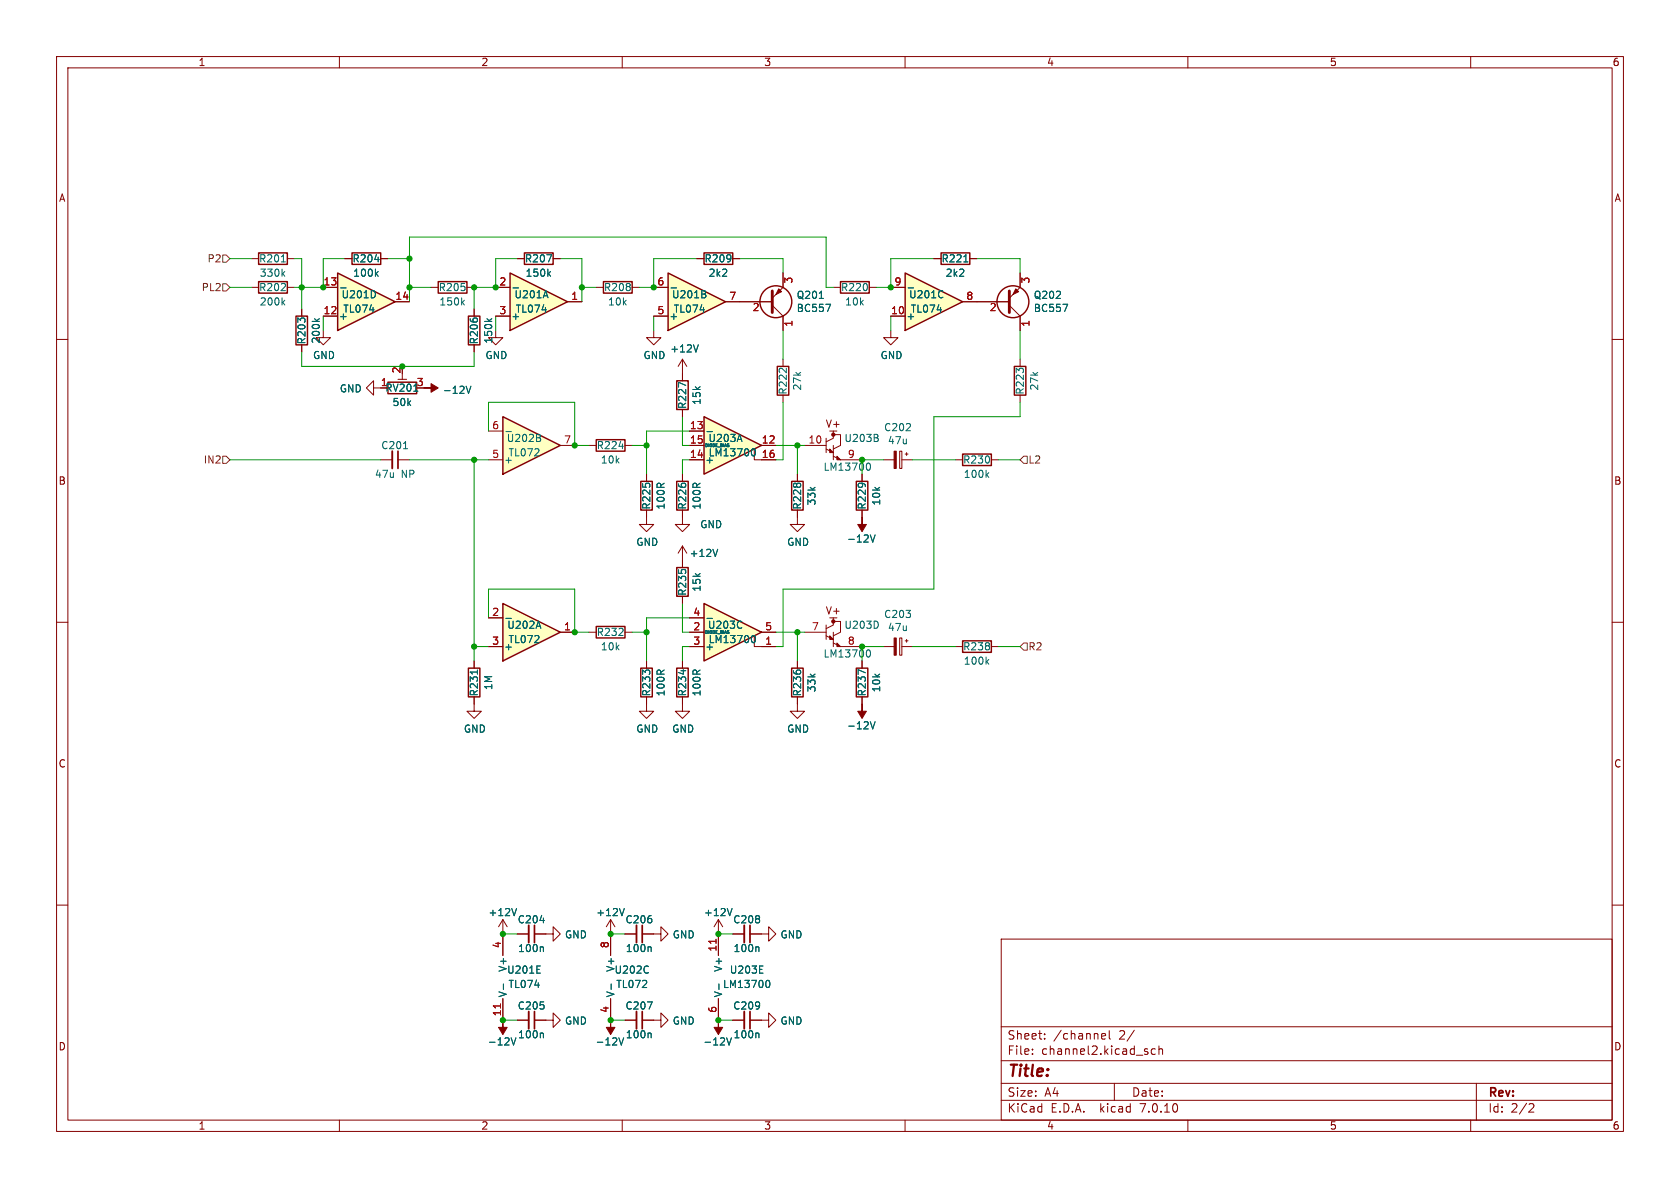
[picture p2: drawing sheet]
<svg xmlns="http://www.w3.org/2000/svg" width="297mm" height="210mm" viewBox="0 0 297 210" stroke-linecap="round" stroke-linejoin="round" font-family="sans-serif">
<g fill="none" stroke="#840000" stroke-width=".18">
<path d="M10 10h277v190h-277zM12 12h273v186h-273zM60 10v2M110 10v2M160 10v2M210 10v2M260 10v2M10 60h2M130.8 53.3h5.7M136.5 54l1.9 1.9v2.5M138.4 48.3v2.5l-1.9 1.9M147.3 50.8h1.3"/>
<path d="M153.7 50.8h1.2M157.5 58.4v1.3h1.2l-1.2 1.3-1.3-1.3h1.3M285 60h2M180.3 63.5v1.3M180.3 69.9v1.2M10 110h2M104.1 111.8h1.3M110.5 111.8h1.3M285 110h2M10 160h2M285 160h2M88.9 162.6l-.8 1.2"/>
<path d="M88.9 162.6v6.3M88.9 176.5v3.8M88.9 162.6l.8 1.2M91.4 165.1h2.1M94.5 165.1h3.3v1.3l1.3-1.3-1.3-1.3v1.3M107.9 162.6v6.3M107.9 176.5v3.8M107.9 162.6l-.7 1.2M107.9 162.6l.8 1.2M110.5 165.1h2M113.5 165.1h3.3v1.3l1.3-1.3-1.3-1.3v1.3M127 162.6v6.3"/>
<path d="M127 176.5v3.8M127 162.6l-.8 1.2M127 162.6l.8 1.2M129.5 165.1h2.1M132.6 165.1h3.3v1.3l1.3-1.3-1.3-1.3v1.3M177 166h108v32h-108zM60 198v2M91.4 180.3h2.1M94.5 180.3h3.3v1.3l1.3-1.3-1.3-1.2v1.2M110 198v2M110.5 180.3h2M113.5 180.3h3.3v1.3l1.3-1.3-1.3-1.2v1.2"/>
<path d="M134.6 180.3h1.3v1.3l1.3-1.3-1.3-1.2v1.2M160 198v2M177 194.5h108M177 191.5h108M177 187.5h108M177 181.5h108M182.5 186.3v.1M182.5 185.5v.1M184.7 183.6v.1M184.7 182.8v.1M194.7 183.2l.8-.1-.1-.3-.4-.1-.3 .2 .1 .7h.6M196.1 182.2v1.3l.2 .2"/>
<path d="M197 191.5v3M200.5 182.1l-1.3 2M204.2 185.5l-.4-.1-.3 .3v.4l.2 .2h.5M204.9 185.5l.2-.1 .4 .1v.9M204.9 184.9v1.5M210 198v2M260 198v2M261 191.5v6.5M270.5 195.1l.5 .1 .2 .3-1 1.1h1"/>
</g>
<path d="M93.5 163.6v3M93.5 178.8v3.1M112.5 163.6v3M112.5 178.8v3.1M131.6 163.6v3" fill="none" stroke="#840000" stroke-width=".33"/>
<path d="M94.5 163.6v3M94.5 178.8v3.1M113.5 163.6v3M113.5 178.8v3.1M132.6 163.6v3" fill="none" stroke="#840000" stroke-width=".3"/>
<g fill="none" stroke="#006464" stroke-width=".18">
<path d="M144.8 52.8h.8M146 53.8h.8l-.5 1.3M89 173.9v1M91.3 160.6l-.4 1.3M94.9 172h.6M94.9 170.8h.6M95.5 162.7h.7M95.9 167.4l.2 .2v.6M108 173.9v1M110.4 160.6l-.5 1.3M114.5 177.1h.8l-.5 1.3M114.6 170.8v.1"/>
<path d="M114.6 171.9v.1M114.9 167.4l.2 .2v.6M127.1 173.9v1M129.4 160.6l-.4 1.3M134 167.4l.2 .2v.6M134.3 172h.6M134.3 170.8h.6M135.6 173.4l.1-.1a.68 .68 0 0 1 .4 .6 .68 .68 0 0 1-.4 .7l-.1-.1M90.4 183.5l.4 1.2 .4-1.2M95.9 182.6l.2 .2v.7M109.4 183.5l.4 1.2 .5-1.2M114.9 182.6l.2 .2v.7"/>
<path d="M128.5 183.5l.4 1.2 .4-1.2"/>
</g>
<path d="M136.5 51.4v3.8" fill="none" stroke="#840000" stroke-width=".51"/>
<g fill="#840000" stroke="#840000" stroke-width=".18">
<path d="M137.7 51.1l.5 .5-1 .5z"/>
<path d="M107.9 180.3v1.3h.8l-.8 1.3-.7-1.3h.7z"/>
<path d="M88.9 180.3v1.3h.8l-.8 1.3-.8-1.3h.8z"/>
<path d="M127 180.3v1.3h.8l-.8 1.3-.8-1.3h.8z"/>
</g>
<g fill="none" stroke="#840000" stroke-width=".25">
<path d="M148.6 49.8h5.1v2h-5.1zM179.3 64.8h2.1v5.1h-2.1zM105.4 110.7h5.1v2.1h-5.1z"/>
<circle cx="137.2" cy="53.3" r="2.82"/>
</g>
<path d="M88.5 177.5v.7M126.6 166v.8" fill="none" stroke="#a90000" stroke-width=".18"/>
<path d="M160 48.3l10.2 5-10.2 5.1z" fill="#ffffc2"/>
<g fill="none" stroke="#840000" stroke-width=".25">
<path d="M160 48.3l10.2 5-10.2 5.1zM166.4 44.7h5v2h-5zM82.8 118.1h2v5.1h-2zM113.3 118.1h2v5.1h-2zM119.6 118.1h2.1v5.1h-2.1z"/>
<circle cx="179.1" cy="53.3" r="2.82"/>
</g>
<g fill="none" stroke="#840000" stroke-width=".18">
<path d="M157.5 55.9h2.5M157.5 50.8h2.5M165.1 45.7h1.3M170.2 53.3h8.2M171.4 45.7h1.3M178.4 54l1.9 1.9v2.5M180.3 48.3v2.5l-1.9 1.9M83.8 116.8v1.3M114.3 116.8v1.3M120.6 116.8v1.3M83.8 123.2v2.5h1.3l-1.3 1.3-1.3-1.3h1.3M114.3 123.2v2.5h1.3l-1.3 1.3-1.3-1.3h1.3"/>
<path d="M120.6 123.2v2.5h1.3l-1.3 1.3-1.2-1.3h1.2M129.5 180.3h2.1M132.6 180.3h2"/>
</g>
<path d="M160.5 50.9h1M166.6 51.4l.1 .1M166.7 52.5l-.1 .1M170.4 46.3h.7M187.9 53.8h.8l-.5 1.3M84.4 118.4v.8M120.8 118.4v.8M134 182.6l.2 .2v.7" fill="none" stroke="#006464" stroke-width=".18"/>
<path d="M131.6 178.8v3.1" fill="none" stroke="#840000" stroke-width=".33"/>
<path d="M132.6 178.8v3.1" fill="none" stroke="#840000" stroke-width=".3"/>
<path d="M178.4 51.4v3.8" fill="none" stroke="#840000" stroke-width=".51"/>
<path d="M179.6 51.1l.5 .5-1 .5z" fill="#840000" stroke="#840000" stroke-width=".18"/>
<path d="M88.9 106.7l10.2 5.1-10.2 5z" fill="#ffffc2"/>
<path d="M124.5 44.7h5v2h-5zM119.6 67.3h2.1v5.1h-2.1zM88.9 106.7l10.2 5.1-10.2 5zM151.4 118.1h2v5.1h-2z" fill="none" stroke="#840000" stroke-width=".25"/>
<path d="M123.2 45.7h1.3M129.5 45.7h1.3M120.6 66v1.3M120.6 72.4v1.3M86.4 109.2h2.5M86.4 114.3h2.5M99.1 111.8h2.5M152.4 116.8v1.3M152.4 123.2v1.3" fill="none" stroke="#840000" stroke-width=".18"/>
<path d="M121.2 68.1l-1.2-.5v.8M89.4 109.3h1M95.2 109.8l.4 1.3M153 118.9l-1.3-.5v.8" fill="none" stroke="#006464" stroke-width=".18"/>
<path d="M118.1 48.3l10.2 5-10.2 5.1z" fill="#ffffc2"/>
<path d="M82.8 55.9h2v5.1h-2zM118.1 48.3l10.2 5-10.2 5.1zM137.4 64.8h2v5.1h-2zM151.4 85.1h2v5.1h-2zM140 118.1h2v5.1h-2zM170.2 113.3h5.1v2h-5.1z" fill="none" stroke="#840000" stroke-width=".25"/>
<g fill="none" stroke="#840000" stroke-width=".18">
<path d="M83.8 54.6v1.3M87.6 58.4v1.3h1.3l-1.3 1.3-1.2-1.3h1.2M115.6 58.4v1.3h1.2l-1.2 1.3-1.3-1.3h1.3M115.6 55.9h2.5M115.6 50.8h2.5M128.3 53.3h2.5M83.8 61v1.2M120.6 63.5l-.7 1.3M120.6 63.5v2.5M120.6 63.5l.8 1.3M138.4 63.5v1.3M138.4 69.9v1.2"/>
<path d="M141 91.4v1.3h1.2l-1.2 1.3-1.3-1.3h1.3M152.4 83.8v1.3M152.4 90.2v1.2M141 116.8v1.3M142.2 111.8h3.8M146 112.4l1.3 .6M146 110.5v2.5M147.3 109.2v1.3l-1.3 .6M147.3 109.9h1.3v1.9l-1.3 .6M147.3 113.7l1.3 .6h3.8M147.3 111.8v2.5M156.2 114.3h1.9"/>
<path d="M159.1 112.8h.3v3h-.3zM159.4 114.3h1.9M160 113.3h.5M160.3 113v.5M168.9 114.3h1.3M175.3 114.3h1.2M141 123.2v2.5h1.2l-1.2 1.3-1.3-1.3h1.3"/>
</g>
<path d="M86.1 56.3l.5 .5M86.9 56.3l-.4 .4M118.6 50.9h1M124.5 52l.3 .2-.1 .3-.1 .1M124.6 51.4l.1 .2-.1 .3M123.5 61l-.5 1.2M153.3 114.9h.2a.68 .68 0 0 1 .4 .6 .68 .68 0 0 1-.4 .6h-.2M155.2 110.1v.7M174.4 116.9l.4 .5M174.8 116.6l-.5 .5M153.9 127.6l.4 1.2 .4-1.2" fill="none" stroke="#006464" stroke-width=".18"/>
<g fill="#840000" stroke="#840000" stroke-width=".18">
<path d="M152.4 124.5v1.2h.8l-.8 1.3-.8-1.3h.8z"/>
<path d="M158.1 112.8h.3v3h-.3z"/>
<path d="M146.7 112.4l.6 .6h-.6z"/>
<path d="M148 113.7l.6 .6h-.6z"/>
</g>
<circle cx="147.3" cy="109.9" r=".25" fill="#840000" stroke="#840000" stroke-width=".25"/>
<path d="M90.2 48.3l10.1 5-10.1 5.1z" fill="#ffffc2"/>
<path d="M90.2 48.3l10.1 5-10.1 5.1zM92.7 44.7h5.1v2h-5.1zM106.7 49.8h5.1v2h-5.1zM105.4 77.7h5.1v2.1h-5.1zM140 85.1h2v5.1h-2z" fill="none" stroke="#840000" stroke-width=".25"/>
<path d="M87.6 50.8h2.6M87.6 55.9h2.6M91.4 45.7h1.3M97.8 45.7h1.3M100.3 53.3h2.6M105.4 50.8h1.3M111.8 50.8h1.2M104.1 78.7h1.3M110.5 78.7h1.3M141 83.8v1.3M141 90.2v1.2" fill="none" stroke="#840000" stroke-width=".18"/>
<path d="M90.7 50.9h1M96.5 51.4l.4 1.2M96.7 45h.8l-.5 1.3M97 48.4l.3 .4M97.3 48l-.4 .5M109.4 78.9h.8M153.9 94.6l.4 1.2 .4-1.2" fill="none" stroke="#006464" stroke-width=".18"/>
<path d="M152.4 91.4v1.3h.8l-.8 1.3-.8-1.3h.8z" fill="#840000" stroke="#840000" stroke-width=".18"/>
<path d="M88.9 73.7l10.2 5-10.2 5.1z" fill="#ffffc2"/>
<path d="M62.2 44.7h5.1v2h-5.1zM88.9 73.7l10.2 5-10.2 5.1zM170.2 80.3h5.1v2h-5.1zM119.6 100.3h2.1v5.1h-2.1z" fill="none" stroke="#840000" stroke-width=".25"/>
<g fill="none" stroke="#840000" stroke-width=".18">
<path d="M61 45.7h1.2M67.3 45.7h1.3M86.4 76.2h2.5M99.1 78.7h2.5M142.2 78.7h3.8M146 79.4l1.3 .6M146 77.5v2.5M147.3 76.2v1.3l-1.3 .6M147.3 76.8h1.3v1.9l-1.3 .7M147.3 78.7v2.6M159.1 79.8h.3v3h-.3zM86.4 81.3h2.5"/>
<path d="M120.6 99.1v1.2M147.3 80.6l1.3 .7h3.8M156.2 81.3h1.9M159.4 81.3h1.9M160 80.3h.5M160.3 80v.5M168.9 81.3h1.3M175.3 81.3h1.2M120.6 105.4v1.3"/>
</g>
<path d="M66.3 45.9h.7M66.5 48.4l.4 .4M66.9 48l-.5 .5M89.4 76.3h1M95.3 77.4l.3 .2-.1 .3-.2 .1M95.4 76.8l.1 .2-.1 .3M155 77.4l.3 .2-.1 .3-.2 .1M155.1 76.8l.1 .2-.1 .3M153.3 81.9h.2a.68 .68 0 0 1 .4 .6 .68 .68 0 0 1-.4 .6h-.2M174.4 83.9l.4 .5M174.8 83.6l-.5 .4" fill="none" stroke="#006464" stroke-width=".18"/>
<g fill="#840000" stroke="#840000" stroke-width=".18">
<path d="M158.1 79.8h.3v3h-.3z"/>
<path d="M146.7 79.4l.6 .6h-.6z"/>
<path d="M148 80.6l.6 .7h-.6z"/>
</g>
<circle cx="147.3" cy="76.8" r=".25" fill="#840000" stroke="#840000" stroke-width=".25"/>
<path d="M124.5 106.7l10.1 5.1-10.1 5z" fill="#ffffc2"/>
<g fill="none" stroke="#840000" stroke-width=".18">
<path d="M44.4 45.7h1.3M44.4 50.8h1.3M50.8 45.7h1.3M50.8 50.8h1.3M53.3 54.6v1.3M53.3 61v1.2M120.6 96.5l-.7 1.3M120.6 96.5v2.6M120.6 96.5l.8 1.3M121.9 114.3h2.6M121.9 111.8h2.6M121.9 109.2h2.6"/>
<path d="M133.3 112.4v1.9h3.9M134.6 111.8h2.6"/>
</g>
<path d="M45.7 44.7h5.1v2h-5.1zM45.7 49.8h5.1v2h-5.1zM52.3 55.9h2.1v5.1h-2.1zM124.5 106.7l10.1 5.1-10.1 5z" fill="none" stroke="#840000" stroke-width=".25"/>
<path d="M49.7 46.3h.8M50 48.4l.3 .4M50 53.4l.3 .5M50.3 48l-.4 .5M50.3 53.1l-.4 .5M55.6 56.3l.5 .5M56.5 56.3l-.5 .4M126.9 97.1l-.4 1.3M125 109.3h1M131.1 109.9h.1M131.1 110.9v.1M133 112.4l.1-.1a.68 .68 0 0 1 .5 .7 .68 .68 0 0 1-.5 .6l-.1-.1" fill="none" stroke="#006464" stroke-width=".18"/>
<path d="M59.7 48.3l10.1 5-10.1 5.1z" fill="#ffffc2"/>
<path d="M59.7 48.3l10.1 5-10.1 5.1zM113.3 85.1h2v5.1h-2zM119.6 85.1h2.1v5.1h-2.1z" fill="none" stroke="#840000" stroke-width=".25"/>
<path d="M57.1 58.4v1.3h1.3l-1.3 1.3-1.2-1.3h1.2M57.1 55.9h2.6M57.1 50.8h2.6M69.8 53.3h2.6M66 68.6v-1.3l-1.2 1.3 1.2 1.3v-1.3h1.3M114.3 90.2v2.5h1.3l-1.3 1.3-1.3-1.3h1.3M114.3 83.8v1.3M120.6 83.8v1.3M120.6 90.2v1.2" fill="none" stroke="#840000" stroke-width=".18"/>
<path d="M60.2 50.9h1M66.3 51.7v.6M82.4 68.3l.4 1.2 .5-1.2" fill="none" stroke="#006464" stroke-width=".18"/>
<path d="M74.9 68.6h1.3v-.8l1.3 .8-1.3 .7v-.7z" fill="#840000" stroke="#840000" stroke-width=".18"/>
<path d="M124.5 73.7l10.1 5-10.1 5.1z" fill="#ffffc2"/>
<g fill="none" stroke="#840000" stroke-width=".18">
<path d="M53.3 54.6v1.3M57.1 50.8h2.6M57.1 55.9h2.6M61 45.7h1.2M67.3 45.7h1.3M69.8 53.3h2.6M76.2 50.8h1.3M82.5 50.8h1.3M83.8 54.6v1.3M87.6 50.8h2.6M87.6 55.9h2.6M91.4 45.7h1.3"/>
<path d="M97.8 45.7h1.3M100.3 53.3h2.6M115.6 50.8h2.5M115.6 55.9h2.5M123.2 45.7h1.3M128.3 53.3h8.2M129.5 45.7h1.3M138.4 48.3v2.5M138.4 55.9v2.5M157.5 50.8h2.5M157.5 55.9h2.5M165.1 45.7h1.3"/>
<path d="M170.2 53.3h8.2M171.4 45.7h1.3M180.3 48.3v2.5M180.3 55.9v2.5M53.3 61v1.2M67.3 68.6h1.3M70.4 67.1h1.5M71.1 66v1.1M83.8 61v1.2M120.6 66v1.3M120.6 72.4v1.3M121.9 78.7h2.6"/>
<path d="M121.9 76.2h2.6M133.3 79.4v1.9h3.9M134.6 78.7h2.6M67.3 81.3h2M70.4 81.3h2M114.3 83.8v1.3M114.3 90.2v1.2M120.6 90.2v2.5h1.3l-1.3 1.3-1.2-1.3h1.2M120.6 83.8v1.3M120.6 99.1v1.2M121.9 81.3h2.6M141 83.8v1.3"/>
<path d="M141 90.2v1.2M152.4 83.8v1.3M152.4 90.2v1.2M83.8 116.8v1.3M86.4 114.3h2.5M86.4 109.2h2.5M99.1 111.8h2.5M114.3 116.8v1.3M120.6 105.4v1.3M120.6 116.8v1.3M121.9 114.3h2.6M121.9 111.8h2.6"/>
<path d="M121.9 109.2h2.6M134.6 114.3h2.6M134.6 111.8h2.6M141 116.8v1.3M152.4 116.8v1.3M83.8 123.2v1.3M114.3 123.2v1.3M120.6 123.2v1.3M141 123.2v1.3M152.4 123.2v1.3M88.9 165.1v3.8M88.9 176.5v3.8"/>
<path d="M91.4 165.1h2.1M94.5 165.1h2M107.9 165.1v3.8M107.9 176.5v3.8M110.5 165.1h2M113.5 165.1h2.1M127 165.1v3.8M127 176.5v3.8M129.5 165.1h2.1M132.6 165.1h2M91.4 180.3h2.1M94.5 180.3h2"/>
<path d="M110.5 180.3h2M113.5 180.3h2.1M129.5 180.3h2.1M132.6 180.3h2"/>
</g>
<path d="M77.5 49.8h5v2h-5zM68.6 67.6h5.1v2h-5.1zM124.5 73.7l10.1 5-10.1 5.1z" fill="none" stroke="#840000" stroke-width=".25"/>
<g fill="none" stroke="#006464" stroke-width=".18">
<path d="M55.6 56.3l.5 .5M56.5 56.3l-.5 .4M60.2 50.9h1M66.3 45.9h.7M66.3 51.7v.6M66.5 48.4l.4 .4M66.9 48l-.5 .5M81.7 53.4l.4 .5M82.1 53.1l-.5 .5M86.1 56.3l.5 .5M86.9 56.3l-.4 .4M90.7 50.9h1"/>
<path d="M96.5 51.4l.4 1.2M96.7 45h.8l-.5 1.3M97 48.4l.3 .4M97.3 48l-.4 .5M118.6 50.9h1M124.5 52l.3 .2-.1 .3-.1 .1M124.6 51.4l.1 .2-.1 .3M144.8 52.8h.8M146 53.8h.8l-.5 1.3M160.5 50.9h1M166.6 51.4l.1 .1M166.7 52.5l-.1 .1"/>
<path d="M170.4 46.3h.7M187.9 53.8h.8l-.5 1.3M71.3 79.3h.8M73.1 69.2h.8M82.4 68.3l.4 1.2 .5-1.2M121.2 68.1l-1.2-.5v.8M123.5 61l-.5 1.2M125 76.3h1M130.7 76.8l.5 1.2M133 79.4l.1-.1a.68 .68 0 0 1 .5 .7 .68 .68 0 0 1-.5 .6l-.1-.1M126.9 97.1l-.4 1.3M153.9 94.6l.4 1.2 .4-1.2"/>
<path d="M84.4 118.4v.8M89.4 109.3h1M95.2 109.8l.4 1.3M120.8 118.4v.8M125 109.3h1M131.1 109.9h.1M131.1 110.9v.1M133 112.4l.1-.1a.68 .68 0 0 1 .5 .7 .68 .68 0 0 1-.5 .6l-.1-.1M153 118.9l-1.3-.5v.8M153.9 127.6l.4 1.2 .4-1.2M89 173.9v1M91.3 160.6l-.4 1.3"/>
<path d="M94.9 172h.6M94.9 170.8h.6M95.5 162.7h.7M95.9 167.4l.2 .2v.6M108 173.9v1M110.4 160.6l-.5 1.3M114.5 177.1h.8l-.5 1.3M114.6 170.8v.1M114.6 171.9v.1M114.9 167.4l.2 .2v.6M127.1 173.9v1M129.4 160.6l-.4 1.3"/>
<path d="M134 167.4l.2 .2v.6M134.3 172h.6M134.3 170.8h.6M135.6 173.4l.1-.1a.68 .68 0 0 1 .4 .6 .68 .68 0 0 1-.4 .7l-.1-.1M90.4 183.5l.4 1.2 .4-1.2M95.9 182.6l.2 .2v.7M109.4 183.5l.4 1.2 .5-1.2M114.9 182.6l.2 .2v.7M128.5 183.5l.4 1.2 .4-1.2M134 182.6l.2 .2v.7"/>
</g>
<path d="M69.3 79.8v3" fill="none" stroke="#840000" stroke-width=".33"/>
<path d="M70.4 79.8v3" fill="none" stroke="#840000" stroke-width=".3"/>
<path d="M39.4 45.1h.6l.6 .6-.6 .7h-.6zM39.4 50.2h.6l.6 .6-.6 .6h-.6zM39.4 80.6h.6l.6 .7-.6 .6h-.6zM181 80.6h.6v1.3h-.6l-.7-.6zM181 113.7h.6v1.2h-.6l-.7-.6z" fill="none" stroke="#725600" stroke-width=".18"/>
<g fill="none" stroke="#009600" stroke-width=".18">
<path d="M40.6 45.7h3.8M40.6 50.8h3.8M52.1 45.7h1.2v8.9M57.1 55.9v2.5M61 45.7h-3.9v5.1h-5M68.6 45.7h3.8M72.4 50.8h3.8M87.6 55.9v2.5M91.4 45.7h-3.8v5.1h-3.8v3.8M99.1 45.7h3.8v7.6M102.9 50.8h2.5M115.6 55.9v2.5"/>
<path d="M123.2 45.7h-7.6v5.1h-2.6M130.8 45.7h7.6v2.6M138.4 58.4v5.1M147.3 50.8h-1.3v-8.9h-73.6v11.4M157.5 55.9v2.5M165.1 45.7h-7.6v5.1h-2.6M172.7 45.7h7.6v2.6M180.3 58.4v5.1M53.3 62.2v2.6h30.5v-2.6M86.4 76.2v-5.1h15.2v7.6h2.5M111.8 78.7h2.5M120.6 73.7v5h1.3"/>
<path d="M121.9 76.2h-7.6v7.6M137.2 78.7h5M138.4 71.1v10.2h-1.2M141 78.7v5.1M180.3 71.1v2.6h-15.2v30.4h-26.7v10.2h-1.2M40.6 81.3h26.7M72.4 81.3h14M83.8 81.3v35.5M121.9 81.3h-1.3v2.5M156.2 81.3h-3.8v2.5M161.3 81.3h7.6M176.5 81.3h3.8"/>
<path d="M83.8 114.3h2.6M86.4 109.2v-5.1h15.2v7.7h2.5M111.8 111.8h2.5M120.6 106.7v5.1h1.3M121.9 114.3h-1.3v2.5M121.9 109.2h-7.6v7.6M137.2 111.8h5M141 111.8v5M156.2 114.3h-3.8v2.5M161.3 114.3h7.6M176.5 114.3h3.8M88.9 165.1h2.5"/>
<path d="M107.9 165.1h2.6M127 165.1h2.5M88.9 180.3h2.5M107.9 180.3h2.6M127 180.3h2.5"/>
</g>
<path d="M88.5 177.5v.7M126.6 166v.8" fill="none" stroke="#a90000" stroke-width=".18"/>
<g fill="#009600" stroke="#009600" stroke-width=".18">
<circle cx="88.9" cy="165.1" r=".46"/>
<circle cx="127" cy="165.1" r=".46"/>
<circle cx="107.9" cy="180.3" r=".46"/>
<circle cx="107.9" cy="165.1" r=".46"/>
<circle cx="88.9" cy="180.3" r=".46"/>
<circle cx="127" cy="180.3" r=".46"/>
<circle cx="87.6" cy="50.8" r=".46"/>
<circle cx="101.6" cy="78.7" r=".46"/>
<circle cx="114.3" cy="78.7" r=".46"/>
<circle cx="141" cy="111.8" r=".46"/>
<circle cx="114.3" cy="111.8" r=".46"/>
<circle cx="83.8" cy="114.3" r=".46"/>
<circle cx="101.6" cy="111.8" r=".46"/>
<circle cx="152.4" cy="114.3" r=".46"/>
<circle cx="152.4" cy="81.3" r=".46"/>
<circle cx="72.4" cy="45.7" r=".46"/>
<circle cx="57.1" cy="50.8" r=".46"/>
<circle cx="53.3" cy="50.8" r=".46"/>
<circle cx="71.1" cy="64.8" r=".46"/>
<circle cx="83.8" cy="81.3" r=".46"/>
<circle cx="72.4" cy="50.8" r=".46"/>
<circle cx="83.8" cy="50.8" r=".46"/>
<circle cx="102.9" cy="50.8" r=".46"/>
<circle cx="115.6" cy="50.8" r=".46"/>
<circle cx="141" cy="78.7" r=".46"/>
<circle cx="157.5" cy="50.8" r=".46"/>
</g>
<text font-size="2.8" fill="#840000" x="178" y="190.9">Title:</text>
<g font-size="2.1" fill="#840000">
<text x="178" y="184">Sheet:</text>
<text x="186.2" y="184">/channel</text>
<text x="197.9" y="184">2/</text>
<text x="178" y="186.7">File:</text>
<text x="184.1" y="186.7">channel2.kicad_sch</text>
<text x="178" y="196.9">KiCad</text>
<text x="178" y="194.1">Size:</text>
<text x="184.7" y="194.1">A4</text>
<text x="185.7" y="196.9">E.D.A.</text>
<text x="194.6" y="196.9">kicad</text>
<text x="200" y="194.1">Date:</text>
<text x="201.8" y="196.9">7.0.10</text>
<text x="263" y="194.3">Rev:</text>
<text x="263" y="196.9">Id:</text>
<text x="267.1" y="196.9">2/2</text>
</g>
<g font-size="1.8" fill="#840000">
<text x="35" y="11.9">1</text>
<text x="85" y="11.9">2</text>
<text x="135" y="11.9">3</text>
<text x="185" y="11.9">4</text>
<text x="235" y="11.9">5</text>
<text x="285" y="11.9">6</text>
<text x="10.3" y="35.9">A</text>
<text x="285.3" y="35.9">A</text>
<text x="145.9" y="75.8">V+</text>
<text x="10.3" y="85.9">B</text>
<text x="285.3" y="85.9">B</text>
<text x="145.9" y="108.8">V+</text>
<text x="10.3" y="135.9">C</text>
<text x="285.3" y="135.9">C</text>
<text x="10.3" y="185.9">D</text>
<text x="285.3" y="185.9">D</text>
<text x="35" y="199.9">1</text>
<text x="85" y="199.9">2</text>
<text x="135" y="199.9">3</text>
<text x="185" y="199.9">4</text>
<text x="235" y="199.9">5</text>
<text x="285" y="199.9">6</text>
</g>
<g font-size="1.8" fill="#725600">
<text x="36.6" y="46.6">P2</text>
<text x="35.6" y="51.7">PL2</text>
<text x="35.9" y="82.1">IN2</text>
<text x="181.7" y="82.1">L2</text>
<text x="181.7" y="115.2">R2</text>
</g>
<g font-size="1.8" fill="#006464">
<text x="45.7" y="46.6">R201</text>
<text x="62.2" y="46.6">R204</text>
<text x="92.7" y="46.6">R207</text>
<text x="124.4" y="46.6">R209</text>
<text x="166.4" y="46.6">R221</text>
<text x="45.7" y="51.7">R202</text>
<text x="45.8" y="49.1">330k</text>
<text x="60.3" y="52.9">U201D</text>
<text x="62.3" y="49.1">100k</text>
<text x="77.5" y="51.7">R205</text>
<text x="90.9" y="52.9">U201A</text>
<text x="92.8" y="49.1">150k</text>
<text x="106.7" y="51.7">R208</text>
<text x="118.7" y="52.9">U201B</text>
<text x="125.2" y="49.1">2k2</text>
<text x="140.8" y="53">Q201</text>
<text x="148.6" y="51.7">R220</text>
<text x="160.6" y="52.9">U201C</text>
<text x="167.1" y="49.1">2k2</text>
<text x="182.7" y="53">Q202</text>
<text x="45.8" y="54.2">200k</text>
<text x="59.8" y="56.7">+</text>
<text x="60.6" y="55.5">TL074</text>
<text x="77.6" y="54.2">150k</text>
<text x="90.3" y="56.7">+</text>
<text x="91.1" y="55.5">TL074</text>
<text x="107.4" y="54.2">10k</text>
<text x="118.2" y="56.7">+</text>
<text x="119" y="55.5">TL074</text>
<text x="140.8" y="55.3">BC557</text>
<text x="149.3" y="54.2">10k</text>
<text x="160.1" y="56.7">+</text>
<text x="160.9" y="55.5">TL074</text>
<text x="182.7" y="55.3">BC557</text>
<text x="54.2" y="61" transform="rotate(-90 54.2 61)">R203</text>
<text x="55.2" y="63.7">GND</text>
<text x="56.7" y="60.9" transform="rotate(-90 56.7 60.9)">200k</text>
<text x="84.7" y="61" transform="rotate(-90 84.7 61)">R206</text>
<text x="85.7" y="63.7">GND</text>
<text x="87.2" y="60.9" transform="rotate(-90 87.2 60.9)">150k</text>
<text x="113.7" y="63.7">GND</text>
<text x="118.4" y="62.5">+12V</text>
<text x="155.6" y="63.7">GND</text>
<text x="60" y="69.6">GND</text>
<text x="68" y="69.4">RV201</text>
<text x="69.3" y="72">50k</text>
<text x="78.2" y="69.8">-12V</text>
<text x="124.1" y="71.7" transform="rotate(-90 124.1 71.7)">15k</text>
<text x="139.3" y="69.9" transform="rotate(-90 139.3 69.9)">R222</text>
<text x="141.8" y="69.1" transform="rotate(-90 141.8 69.1)">27k</text>
<text x="181.2" y="69.9" transform="rotate(-90 181.2 69.9)">R223</text>
<text x="183.7" y="69.1" transform="rotate(-90 183.7 69.1)">27k</text>
<text x="121.5" y="72.4" transform="rotate(-90 121.5 72.4)">R227</text>
<text x="156.2" y="76.4">C202</text>
<text x="67.3" y="79.6">C201</text>
<text x="89" y="82.1">+</text>
<text x="89.5" y="78.3">U202B</text>
<text x="89.8" y="80.9">TL072</text>
<text x="105.4" y="79.6">R224</text>
<text x="106.1" y="82.1">10k</text>
<text x="124.6" y="82.1">+</text>
<text x="125.1" y="78.3">U203A</text>
<text x="125.2" y="80.9">LM13700</text>
<text x="145.5" y="83.4">LM13700</text>
<text x="149.2" y="78.3">U203B</text>
<text x="156.9" y="78.7">47u</text>
<text x="170.2" y="82.1">R230</text>
<text x="66.2" y="84.7">47u</text>
<text x="70.9" y="84.7">NP</text>
<text x="144.4" y="89.5" transform="rotate(-90 144.4 89.5)">33k</text>
<text x="155.8" y="89.5" transform="rotate(-90 155.8 89.5)">10k</text>
<text x="170.3" y="84.7">100k</text>
<text x="115.2" y="90.2" transform="rotate(-90 115.2 90.2)">R225</text>
<text x="117.7" y="90.2" transform="rotate(-90 117.7 90.2)">100R</text>
<text x="121.5" y="90.2" transform="rotate(-90 121.5 90.2)">R226</text>
<text x="123.7" y="93.6">GND</text>
<text x="124.1" y="90.2" transform="rotate(-90 124.1 90.2)">100R</text>
<text x="141.8" y="90.2" transform="rotate(-90 141.8 90.2)">R228</text>
<text x="153.3" y="90.2" transform="rotate(-90 153.3 90.2)">R229</text>
<text x="112.4" y="96.7">GND</text>
<text x="121.8" y="98.7">+12V</text>
<text x="139.1" y="96.7">GND</text>
<text x="149.6" y="96.1">-12V</text>
<text x="121.5" y="105.4" transform="rotate(-90 121.5 105.4)">R235</text>
<text x="124.1" y="104.7" transform="rotate(-90 124.1 104.7)">15k</text>
<text x="89.6" y="111.4">U202A</text>
<text x="89.8" y="113.9">TL072</text>
<text x="105.4" y="112.6">R232</text>
<text x="125.1" y="111.4">U203C</text>
<text x="125.2" y="113.9">LM13700</text>
<text x="149.2" y="111.4">U203D</text>
<text x="156.2" y="109.4">C203</text>
<text x="156.9" y="111.8">47u</text>
<text x="89" y="115.2">+</text>
<text x="106.1" y="115.2">10k</text>
<text x="124.6" y="115.2">+</text>
<text x="145.5" y="116.4">LM13700</text>
<text x="170.2" y="115.2">R238</text>
<text x="170.3" y="117.7">100k</text>
<text x="84.7" y="123.2" transform="rotate(-90 84.7 123.2)">R231</text>
<text x="87.2" y="122.1" transform="rotate(-90 87.2 122.1)">1M</text>
<text x="115.2" y="123.2" transform="rotate(-90 115.2 123.2)">R233</text>
<text x="117.7" y="123.2" transform="rotate(-90 117.7 123.2)">100R</text>
<text x="121.5" y="123.2" transform="rotate(-90 121.5 123.2)">R234</text>
<text x="124.1" y="123.2" transform="rotate(-90 124.1 123.2)">100R</text>
<text x="141.8" y="123.2" transform="rotate(-90 141.8 123.2)">R236</text>
<text x="144.4" y="122.5" transform="rotate(-90 144.4 122.5)">33k</text>
<text x="153.3" y="123.2" transform="rotate(-90 153.3 123.2)">R237</text>
<text x="155.8" y="122.5" transform="rotate(-90 155.8 122.5)">10k</text>
<text x="81.9" y="129.7">GND</text>
<text x="112.4" y="129.7">GND</text>
<text x="118.7" y="129.7">GND</text>
<text x="139.1" y="129.7">GND</text>
<text x="149.6" y="129.1">-12V</text>
<text x="86.3" y="162.2">+12V</text>
<text x="91.4" y="163.4">C204</text>
<text x="99.8" y="166.1">GND</text>
<text x="105.3" y="162.2">+12V</text>
<text x="110.5" y="163.4">C206</text>
<text x="118.8" y="166.1">GND</text>
<text x="124.4" y="162.2">+12V</text>
<text x="129.5" y="163.4">C208</text>
<text x="137.9" y="166.1">GND</text>
<text x="89.6" y="172.3">U201E</text>
<text x="89.8" y="171.9" transform="rotate(-90 89.8 171.9)">V+</text>
<text x="91.5" y="168.5">100n</text>
<text x="108.5" y="172.3">U202C</text>
<text x="108.8" y="171.9" transform="rotate(-90 108.8 171.9)">V+</text>
<text x="110.5" y="168.5">100n</text>
<text x="127.9" y="171.9" transform="rotate(-90 127.9 171.9)">V+</text>
<text x="128.9" y="172.3">U203E</text>
<text x="129.6" y="168.5">100n</text>
<text x="89.8" y="176.4" transform="rotate(-90 89.8 176.4)">V-</text>
<text x="89.8" y="174.9">TL074</text>
<text x="91.4" y="178.7">C205</text>
<text x="108.8" y="176.4" transform="rotate(-90 108.8 176.4)">V-</text>
<text x="108.8" y="174.9">TL072</text>
<text x="110.5" y="178.7">C207</text>
<text x="127.7" y="174.9">LM13700</text>
<text x="127.9" y="176.4" transform="rotate(-90 127.9 176.4)">V-</text>
<text x="129.5" y="178.7">C209</text>
<text x="86.1" y="185">-12V</text>
<text x="91.5" y="183.7">100n</text>
<text x="99.8" y="181.3">GND</text>
<text x="105.2" y="185">-12V</text>
<text x="110.5" y="183.7">100n</text>
<text x="118.8" y="181.3">GND</text>
<text x="124.2" y="185">-12V</text>
<text x="129.6" y="183.7">100n</text>
<text x="137.9" y="181.3">GND</text>
</g>
<g font-size="1.8" fill="#a90000">
<text x="57.1" y="50.5">13</text>
<text x="69.8" y="53.1">14</text>
<text x="88.2" y="50.5">2</text>
<text x="100.9" y="53.1">1</text>
<text x="116.1" y="50.5">6</text>
<text x="128.8" y="53.1">7</text>
<text x="140.4" y="50.2" transform="rotate(-90 140.4 50.2)">3</text>
<text x="158" y="50.5">9</text>
<text x="170.7" y="53.1">8</text>
<text x="182.3" y="50.2" transform="rotate(-90 182.3 50.2)">3</text>
<text x="57.1" y="55.6">12</text>
<text x="88.2" y="55.6">3</text>
<text x="116.1" y="55.6">5</text>
<text x="133" y="55.3">2</text>
<text x="140.4" y="57.9" transform="rotate(-90 140.4 57.9)">1</text>
<text x="157.4" y="55.6">10</text>
<text x="174.9" y="55.3">2</text>
<text x="182.3" y="57.9" transform="rotate(-90 182.3 57.9)">1</text>
<text x="67.2" y="68.3">1</text>
<text x="70.9" y="66.1" transform="rotate(-90 70.9 66.1)">2</text>
<text x="73.6" y="68.3">3</text>
<text x="86.9" y="75.9">6</text>
<text x="121.9" y="75.9">13</text>
<text x="86.9" y="81">5</text>
<text x="99.6" y="78.5">7</text>
<text x="121.9" y="81">14</text>
<text x="121.9" y="78.5">15</text>
<text x="134.6" y="78.5">12</text>
<text x="134.6" y="81">16</text>
<text x="142.8" y="78.5">10</text>
<text x="149.8" y="81">9</text>
<text x="86.9" y="109">2</text>
<text x="99.6" y="111.5">1</text>
<text x="122.5" y="111.5">2</text>
<text x="122.5" y="109">4</text>
<text x="135.2" y="111.5">5</text>
<text x="143.4" y="111.5">7</text>
<text x="86.9" y="114">3</text>
<text x="122.5" y="114">3</text>
<text x="135.2" y="114">1</text>
<text x="149.8" y="114">8</text>
<text x="88.6" y="167.7" transform="rotate(-90 88.6 167.7)">4</text>
<text x="107.7" y="167.7" transform="rotate(-90 107.7 167.7)">8</text>
<text x="126.7" y="168.3" transform="rotate(-90 126.7 168.3)">11</text>
<text x="88.6" y="179.7" transform="rotate(-90 88.6 179.7)">11</text>
<text x="107.7" y="179.1" transform="rotate(-90 107.7 179.1)">4</text>
<text x="126.7" y="179.1" transform="rotate(-90 126.7 179.1)">6</text>
</g>
<g font-size=".7" fill="#006464">
<text x="124.6" y="79.1">DIODE_BIAS</text>
<text x="124.6" y="112.2">DIODE_BIAS</text>
</g>
</svg>
